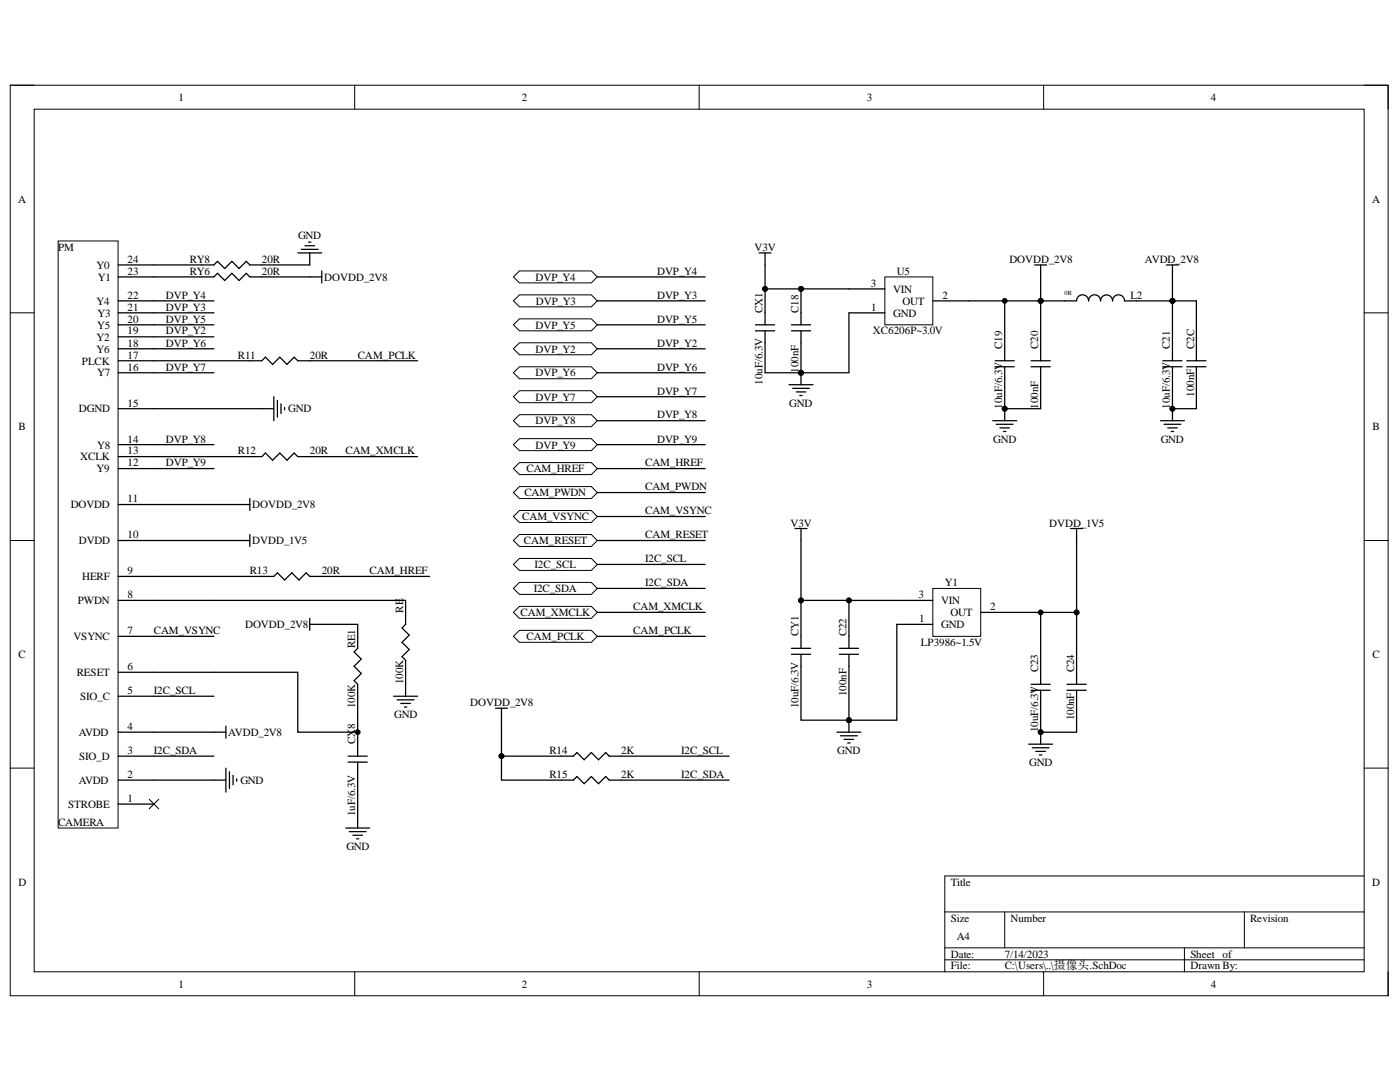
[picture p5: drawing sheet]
<svg xmlns="http://www.w3.org/2000/svg" width="279mm" height="216mm" viewBox="0 0 279 216" stroke-linecap="round" stroke-linejoin="round" font-family="sans-serif">
<path d="M2 17h275v181.7h-275z" fill="none" stroke="#000" stroke-width=".2"/>
<path d="M6.8 21.8h265.4v172.1h-265.4z" fill-rule="evenodd" fill="#fff"/>
<g fill="none" stroke="#000" stroke-width=".2">
<path d="M2 17h4.8M70.8 17v4.8M139.5 17v4.8M208.3 17v4.8M272.2 17h4.8v4.8M6.8 21.8h265.4v172.1h-265.4zM2 62.4h4.8M272.2 62.4h4.8M2 107.8h4.8M272.2 107.8h4.8M2 153.3h4.8M29.8 159.5l1.9 1.9"/>
<path d="M31.7 159.5l-1.9 1.9M272.2 153.3h4.8M272.2 174.8h-83.6v19.1M70.8 193.9v4.8M139.5 193.9v4.8M188.6 182h83.6M188.6 189.1h83.6M188.6 191.5h83.6M200.5 182v7.1M208.3 193.9v4.8M236.4 189.1v4.8M248.3 182v7.1"/>
<path d="M277 193.9v4.8"/>
</g>
<g fill="none" stroke="#000" stroke-width=".25">
<path d="M30.7 60h12M30.7 62.4h12M30.7 64.8h12M30.7 67.2h12M30.7 69.6h12M30.7 74.4h12M54.6 79.2v4.7M55.4 79.9v3.3M30.7 81.5h23.9M30.7 88.7h12M30.7 93.5h12M56.1 80.6v1.9"/>
<path d="M56.8 81.3v.5M30.7 100.7h7.2M30.7 107.8h16.8M30.7 127h12M30.7 138.9h12M30.7 146.1h14.4M30.7 150.9h12M45.1 144.9v2.4"/>
</g>
<path d="M11.6 48.1h12v117.1h-12z" fill-rule="evenodd" fill="#fff"/>
<g fill="none" stroke="#000" stroke-width=".2">
<path d="M11.6 48.1h12v117.1h-12z"/>
<circle cx="100.1" cy="150.9" r=".48"/>
</g>
<g fill="none" stroke="#000" stroke-width=".25">
<path d="M23.6 52.9h7.1M23.6 55.3h7.1M23.6 60h7.1M23.6 62.4h7.1M23.6 64.8h7.1M23.6 67.2h7.1M23.6 69.6h7.1M23.6 72h28.7l.7-.7 1.4 1.4 1.4-1.4 1.5 1.4 1.4-1.4 .7 .7h23.9M23.6 74.4h7.1M23.6 81.5h7.1M23.6 88.7h7.1M23.6 91.1h28.7l.7-.7 1.4 1.4 1.4-1.4 1.5 1.4 1.4-1.4 .7 .7h23.9"/>
<path d="M23.6 93.5h7.1M49.9 99.5v2.4M23.6 100.7h7.1M23.6 107.8h7.1M23.6 115h31l.8-.7 1.4 1.4 1.4-1.4 1.5 1.4 1.4-1.4 .7 .7h23.9M23.6 119.8h19.1M37.9 100.7h12M47.5 107.8h2.4M49.9 106.7v2.3M23.6 127h7.1M23.6 134.1h19.1M23.6 138.9h7.1"/>
<path d="M23.6 146.1h7.1M23.6 150.9h7.1M23.6 155.7h21.5M45.1 153.3v4.8M45.8 154v3.3M46.5 154.7v1.9M47.2 155.4v.5M98.9 141.3h2.4M100.1 141.3v9.6M145.5 150.9h-23.9l-.7-.7-1.5 1.4-1.4-1.4-1.4 1.4-1.5-1.4-.7 .7h-14.3v4.8h14.3l.7-.8 1.5 1.5 1.4-1.5 1.4 1.5 1.5-1.5 .7 .8h23.9M23.6 160.4h7.1"/>
</g>
<circle cx="100.1" cy="150.9" r=".48" fill="#000"/>
<path d="M176.6 55.3h9.6v9.5h-9.6z" fill-rule="evenodd" fill="#fff"/>
<g fill="none" stroke="#000" stroke-width=".2">
<path d="M176.6 55.3h9.6v9.5h-9.6z"/>
<circle cx="159.9" cy="74.4" r=".48"/>
<circle cx="200.5" cy="60" r=".48"/>
<circle cx="200.5" cy="81.6" r=".48"/>
</g>
<g fill="none" stroke="#000" stroke-width=".25">
<path d="M169.4 57.6h7.2M157.5 76.8h4.7M157.9 66h3.9M157.9 64.8h3.9M158.2 77.5h3.3M158.9 78.2h1.9M159.6 78.9h.5M159.9 62.4v2.4M159.9 66v2.4M159.9 74.4v2.4M169.4 62.4h7.2M186.2 60h7.1"/>
<path d="M198.6 73.2h3.8M198.6 72h3.8M200.5 73.2v8.4h7.2v-8.4M200.5 60v12M205.8 73.2h3.8M205.8 72h3.8M207.7 69.6v2.4M198.1 83.9h4.8M198.8 84.7h3.4M199.6 85.4h1.9M200.3 86.1h.4M200.5 81.6v2.3"/>
</g>
<g fill="#000">
<circle cx="159.9" cy="74.4" r=".48"/>
<circle cx="200.5" cy="60" r=".48"/>
<circle cx="200.5" cy="81.6" r=".48"/>
</g>
<path d="M186.2 117.4h9.5v9.6h-9.5z" fill-rule="evenodd" fill="#fff"/>
<g fill="none" stroke="#000" stroke-width=".2">
<path d="M186.2 117.4h9.5v9.6h-9.5z"/>
<circle cx="152.7" cy="57.6" r=".48"/>
<circle cx="159.9" cy="57.6" r=".48"/>
<circle cx="159.9" cy="74.4" r=".48"/>
<circle cx="207.7" cy="60" r=".48"/>
<circle cx="234" cy="60" r=".48"/>
<circle cx="234" cy="81.6" r=".48"/>
<circle cx="159.9" cy="119.8" r=".48"/>
<circle cx="169.4" cy="119.8" r=".48"/>
<circle cx="207.7" cy="122.2" r=".48"/>
<circle cx="214.9" cy="122.2" r=".48"/>
<circle cx="169.4" cy="143.7" r=".48"/>
<circle cx="207.7" cy="146.1" r=".48"/>
</g>
<g fill="none" stroke="#000" stroke-width=".25">
<path d="M151.5 50.5h2.4M152.7 50.5v7.1M159.9 57.6h-7.2v7.2M169.4 57.6h-9.5v4.8M206.5 52.9h2.4M207.7 52.9v16.7M232.8 52.9h2.4M234 52.9v2.4M150.8 66h3.8M150.8 64.8h3.8M152.7 66v8.4h7.2M169.4 62.4v12h-9.5v-6"/>
<path d="M193.3 60h21.6a1.2 1.2 0 0 1 1.1-1.2 1.2 1.2 0 0 1 1.2 1.2 1.2 1.2 0 0 1 1.2-1.2 1.2 1.2 0 0 1 1.2 1.2 1.2 1.2 0 0 1 1.2-1.2 1.2 1.2 0 0 1 1.2 1.2 1.2 1.2 0 0 1 1.2-1.2 1.2 1.2 0 0 1 1.2 1.2h2.4M232.1 73.2h3.8M232.1 72h3.8M234 60v12M234 73.2v2.4M231.6 83.9h4.8M232.3 84.7h3.4M233 85.4h1.9M233.8 86.1h.4M234 81.6v2.3M158.7 105.5h2.4M159.9 105.5v14.3"/>
<path d="M169.4 119.8h-9.5v9.6M186.2 119.8h-16.8v9.6M213.7 105.5h2.3M214.9 105.5v16.7h-19.2M157.9 130.6h3.9M157.9 129.4h3.9M159.9 130.6v13.1h9.5v2.4M167.5 130.6h3.8M167.5 129.4h3.8M186.2 124.6h-7.2v19.1h-9.6v-13.1M205.8 137.7h3.8M205.8 136.5h3.8"/>
<path d="M207.7 137.7v8.4h7.2v-8.4M207.7 122.2v14.3M212.9 137.7h3.9M212.9 136.5h3.9M214.9 122.2v14.3M167 146.1h4.8M167.7 146.8h3.4M168.5 147.5h1.9M169.2 148.2h.5M205.3 148.5h4.8M206 149.2h3.4M206.7 149.9h1.9"/>
<path d="M207.4 150.6h.5M207.7 146.1v2.4"/>
</g>
<g fill="#000">
<circle cx="152.7" cy="57.6" r=".48"/>
<circle cx="159.9" cy="57.6" r=".48"/>
<circle cx="159.9" cy="74.4" r=".48"/>
<circle cx="207.7" cy="60" r=".48"/>
<circle cx="234" cy="60" r=".48"/>
<circle cx="234" cy="81.6" r=".48"/>
<circle cx="159.9" cy="119.8" r=".48"/>
<circle cx="169.4" cy="119.8" r=".48"/>
<circle cx="207.7" cy="122.2" r=".48"/>
<circle cx="214.9" cy="122.2" r=".48"/>
<circle cx="169.4" cy="143.7" r=".48"/>
<circle cx="207.7" cy="146.1" r=".48"/>
</g>
<path d="M102.5 55.3l1.2-1.2h14.3l1.2 1.2-1.2 1.1h-14.3z" fill-rule="evenodd" fill="#fff"/>
<path d="M102.5 55.3l1.2-1.2h14.3l1.2 1.2-1.2 1.1h-14.3z" fill="none" stroke="#000" stroke-width=".2"/>
<path d="M102.5 60l1.2-1.2h14.3l1.2 1.2-1.2 1.2h-14.3z" fill-rule="evenodd" fill="#fff"/>
<path d="M102.5 60l1.2-1.2h14.3l1.2 1.2-1.2 1.2h-14.3z" fill="none" stroke="#000" stroke-width=".2"/>
<path d="M102.5 64.8l1.2-1.2h14.3l1.2 1.2-1.2 1.2h-14.3z" fill-rule="evenodd" fill="#fff"/>
<path d="M102.5 64.8l1.2-1.2h14.3l1.2 1.2-1.2 1.2h-14.3z" fill="none" stroke="#000" stroke-width=".2"/>
<path d="M102.5 69.6l1.2-1.2h14.3l1.2 1.2-1.2 1.2h-14.3z" fill-rule="evenodd" fill="#fff"/>
<path d="M102.5 69.6l1.2-1.2h14.3l1.2 1.2-1.2 1.2h-14.3z" fill="none" stroke="#000" stroke-width=".2"/>
<path d="M102.5 74.4l1.2-1.2h14.3l1.2 1.2-1.2 1.2h-14.3z" fill-rule="evenodd" fill="#fff"/>
<path d="M102.5 74.4l1.2-1.2h14.3l1.2 1.2-1.2 1.2h-14.3z" fill="none" stroke="#000" stroke-width=".2"/>
<path d="M102.5 79.2l1.2-1.2h14.3l1.2 1.2-1.2 1.2h-14.3z" fill-rule="evenodd" fill="#fff"/>
<path d="M102.5 79.2l1.2-1.2h14.3l1.2 1.2-1.2 1.2h-14.3z" fill="none" stroke="#000" stroke-width=".2"/>
<path d="M103.7 82.7h14.3l1.2 1.2-1.2 1.2h-14.3l-1.2-1.2z" fill-rule="evenodd" fill="#fff"/>
<path d="M103.7 82.7h14.3l1.2 1.2-1.2 1.2h-14.3l-1.2-1.2z" fill="none" stroke="#000" stroke-width=".2"/>
<path d="M102.5 88.7l1.2-1.2h14.3l1.2 1.2-1.2 1.2h-14.3z" fill-rule="evenodd" fill="#fff"/>
<path d="M102.5 88.7l1.2-1.2h14.3l1.2 1.2-1.2 1.2h-14.3z" fill="none" stroke="#000" stroke-width=".2"/>
<path d="M102.5 98.3l1.2-1.2h14.3l1.2 1.2-1.2 1.2h-14.3z" fill-rule="evenodd" fill="#fff"/>
<path d="M102.5 98.3l1.2-1.2h14.3l1.2 1.2-1.2 1.2h-14.3z" fill="none" stroke="#000" stroke-width=".2"/>
<path d="M102.5 103.1l1.2-1.2h14.3l1.2 1.2-1.2 1.2h-14.3z" fill-rule="evenodd" fill="#fff"/>
<path d="M102.5 103.1l1.2-1.2h14.3l1.2 1.2-1.2 1.2h-14.3z" fill="none" stroke="#000" stroke-width=".2"/>
<path d="M102.5 107.8l1.2-1.1h14.3l1.2 1.1-1.2 1.2h-14.3z" fill-rule="evenodd" fill="#fff"/>
<path d="M102.5 107.8l1.2-1.1h14.3l1.2 1.1-1.2 1.2h-14.3z" fill="none" stroke="#000" stroke-width=".2"/>
<path d="M102.5 112.6l1.2-1.2h14.3l1.2 1.2-1.2 1.2h-14.3z" fill-rule="evenodd" fill="#fff"/>
<path d="M102.5 112.6l1.2-1.2h14.3l1.2 1.2-1.2 1.2h-14.3z" fill="none" stroke="#000" stroke-width=".2"/>
<path d="M102.5 117.4l1.2-1.2h14.3l1.2 1.2-1.2 1.2h-14.3z" fill-rule="evenodd" fill="#fff"/>
<path d="M102.5 117.4l1.2-1.2h14.3l1.2 1.2-1.2 1.2h-14.3z" fill="none" stroke="#000" stroke-width=".2"/>
<path d="M102.5 93.5l1.2-1.2h14.3l1.2 1.2-1.2 1.2h-14.3z" fill-rule="evenodd" fill="#fff"/>
<g fill="none" stroke="#000" stroke-width=".2">
<path d="M102.5 93.5l1.2-1.2h14.3l1.2 1.2-1.2 1.2h-14.3z"/>
<circle cx="234" cy="60" r=".48"/>
<circle cx="234" cy="81.6" r=".48"/>
</g>
<g fill="none" stroke="#000" stroke-width=".25">
<path d="M119.2 55.3h21.5M234 55.3v4.7M119.2 60h21.5M119.2 64.8h21.5M119.2 69.6h21.5M119.2 74.4h21.5M119.2 79.2h21.5M226.8 60h7.2M234 60h4.8v12M236.9 73.2h3.8M236.9 72h3.8M238.8 73.2v8.4h-4.8v-6"/>
<path d="M119.2 83.9h21.5M119.2 88.7h21.5M119.2 93.5h21.5M119.2 98.3h21.5M119.2 103.1h21.5M119.2 107.8h21.5M119.2 112.6h21.5M119.2 117.4h21.5"/>
</g>
<g fill="#000">
<circle cx="234" cy="60" r=".48"/>
<circle cx="234" cy="81.6" r=".48"/>
</g>
<path d="M102.5 122.2l1.2-1.2h14.3l1.2 1.2-1.2 1.2h-14.3z" fill-rule="evenodd" fill="#fff"/>
<path d="M102.5 122.2l1.2-1.2h14.3l1.2 1.2-1.2 1.2h-14.3z" fill="none" stroke="#000" stroke-width=".2"/>
<path d="M119.2 122.2h21.5" fill="none" stroke="#000" stroke-width=".25"/>
<path d="M102.5 127l1.2-1.2h14.3l1.2 1.2-1.2 1.2h-14.3z" fill-rule="evenodd" fill="#fff"/>
<g fill="none" stroke="#000" stroke-width=".2">
<path d="M102.5 127l1.2-1.2h14.3l1.2 1.2-1.2 1.2h-14.3z"/>
<circle cx="71.4" cy="146.1" r=".48"/>
</g>
<g fill="none" stroke="#000" stroke-width=".25">
<path d="M30.7 55.3h12l.7-.8 1.4 1.5 1.5-1.5 1.4 1.5 1.4-1.5 .8 .8h14.3M59.4 50.5h4.8M60.1 49.8h3.4M60.9 49h1.9M61.6 48.3h.5M61.8 50.5v2.4h-11.9l-.8-.8-1.4 1.5-1.4-1.5-1.5 1.5-1.4-1.5-.7 .8h-12M64.2 54.1v2.3M42.7 119.8h38.2v4.8l-.7 .7 1.5 1.4-1.5 1.5 1.5 1.4-1.5 1.4 .7 .8v7.1M42.7 134.1h16.7v12h12M61.8 124.6h9.6v4.8l-.7 .7 1.4 1.4-1.4 1.4 1.4 1.5-1.4 1.4 .7 .7v14.4M61.8 123.4v2.4M78.6 138.9h4.7"/>
<path d="M79.3 139.6h3.3M119.2 127h21.5M69.5 152.1h3.8M69.5 150.9h3.8M71.4 152.1v13.1M80 140.4h1.9M80.7 141.1h.5M69 165.2h4.8M69.7 165.9h3.4M70.4 166.7h1.9M71.1 167.4h.5"/>
</g>
<circle cx="71.4" cy="146.1" r=".48" fill="#000"/>
<g font-size="2.2">
<text x="35.6" y="20.1">1</text>
<text x="104.1" y="20.1">2</text>
<text x="173" y="20.1">3</text>
<text x="241.6" y="20.1">4</text>
<text x="3.6" y="40.4">A</text>
<text x="273.9" y="40.4">A</text>
<text x="59.5" y="47.6">GND</text>
<text x="11.6" y="50.1">PM</text>
<text x="19.3" y="53.6">Y0</text>
<text x="25.5" y="52.4">24</text>
<text x="37.9" y="52.4">RY8</text>
<text x="52.3" y="52.4">20R</text>
<text x="150.6" y="50.1">V3V</text>
<text x="201.4" y="52.4">DOVDD_2V8</text>
<text x="228.5" y="52.4">AVDD_2V8</text>
<text x="19.5" y="56">Y1</text>
<text x="25.5" y="54.8">23</text>
<text x="25.5" y="59.6">22</text>
<text x="33.1" y="59.6">DVP_Y4</text>
<text x="37.9" y="54.8">RY6</text>
<text x="52.3" y="54.8">20R</text>
<text x="64.7" y="56">DOVDD_2V8</text>
<text x="106.9" y="56">DVP_Y4</text>
<text x="131.1" y="54.8">DVP_Y4</text>
<text x="131.1" y="59.6">DVP_Y3</text>
<text x="173.8" y="57.2">3</text>
<text x="178.3" y="58.4">VIN</text>
<text x="179" y="54.8">U5</text>
<text x="188.1" y="59.6">2</text>
<text x="225.6" y="59.6">L2</text>
<text x="19.3" y="60.8">Y4</text>
<text x="19.4" y="65.6">Y5</text>
<text x="19.5" y="63.2">Y3</text>
<text x="25.5" y="62">21</text>
<text x="25.5" y="64.4">20</text>
<text x="33.1" y="64.4">DVP_Y5</text>
<text x="33.1" y="62">DVP_Y3</text>
<text x="106.9" y="65.6">DVP_Y5</text>
<text x="106.9" y="60.8">DVP_Y3</text>
<text x="131.1" y="64.4">DVP_Y5</text>
<text x="152.2" y="62.4" transform="rotate(-90 152.2 62.4)">CX1</text>
<text x="159.4" y="62.4" transform="rotate(-90 159.4 62.4)">C18</text>
<text x="173.9" y="62">1</text>
<text x="178.3" y="63.2">GND</text>
<text x="180.1" y="60.8">OUT</text>
<text x="19.3" y="68">Y2</text>
<text x="19.3" y="70.4">Y6</text>
<text x="25.5" y="66.7">19</text>
<text x="25.5" y="69.2">18</text>
<text x="25.5" y="71.6">17</text>
<text x="33.1" y="66.7">DVP_Y2</text>
<text x="33.1" y="69.2">DVP_Y6</text>
<text x="47.5" y="71.6">R11</text>
<text x="61.8" y="71.6">20R</text>
<text x="71.4" y="71.6">CAM_PCLK</text>
<text x="106.9" y="70.4">DVP_Y2</text>
<text x="131.1" y="69.2">DVP_Y2</text>
<text x="174.2" y="66.7">XC6206P~3.0V</text>
<text x="200" y="69.6" transform="rotate(-90 200 69.6)">C19</text>
<text x="207.2" y="69.6" transform="rotate(-90 207.2 69.6)">C20</text>
<text x="233.5" y="69.6" transform="rotate(-90 233.5 69.6)">C21</text>
<text x="238.3" y="69.6" transform="rotate(-90 238.3 69.6)">C2C</text>
<text x="16.3" y="72.7">PLCK</text>
<text x="19.4" y="75.1">Y7</text>
<text x="25.5" y="73.9">16</text>
<text x="33.1" y="73.9">DVP_Y7</text>
<text x="106.9" y="75.1">DVP_Y6</text>
<text x="131.1" y="73.9">DVP_Y6</text>
<text x="152.2" y="76.8" transform="rotate(-90 152.2 76.8)">10uF/6.3V</text>
<text x="159.4" y="74.4" transform="rotate(-90 159.4 74.4)">100nF</text>
<text x="15.7" y="82.3">DGND</text>
<text x="25.5" y="81.1">15</text>
<text x="57.5" y="82.3">GND</text>
<text x="106.9" y="79.9">DVP_Y7</text>
<text x="131.1" y="78.8">DVP_Y7</text>
<text x="131.1" y="83.5">DVP_Y8</text>
<text x="157.5" y="81.1">GND</text>
<text x="200" y="81.5" transform="rotate(-90 200 81.5)">10uF/6.3V</text>
<text x="207.2" y="81.5" transform="rotate(-90 207.2 81.5)">100nF</text>
<text x="233.5" y="81.5" transform="rotate(-90 233.5 81.5)">10uF/6.3V</text>
<text x="238.3" y="79.2" transform="rotate(-90 238.3 79.2)">100nF</text>
<text x="3.7" y="85.9">B</text>
<text x="19.4" y="89.5">Y8</text>
<text x="25.5" y="88.3">14</text>
<text x="33.1" y="88.3">DVP_Y8</text>
<text x="106.9" y="84.7">DVP_Y8</text>
<text x="106.9" y="89.5">DVP_Y9</text>
<text x="131.1" y="88.3">DVP_Y9</text>
<text x="198.2" y="88.3">GND</text>
<text x="231.6" y="88.3">GND</text>
<text x="273.9" y="85.9">B</text>
<text x="16" y="91.9">XCLK</text>
<text x="19.3" y="94.2">Y9</text>
<text x="25.5" y="90.7">13</text>
<text x="25.5" y="93">12</text>
<text x="33.1" y="93">DVP_Y9</text>
<text x="47.5" y="90.7">R12</text>
<text x="61.8" y="90.7">20R</text>
<text x="68.9" y="90.7">CAM_XMCLK</text>
<text x="105.1" y="94.2">CAM_HREF</text>
<text x="128.8" y="93">CAM_HREF</text>
<text x="14.1" y="101.4">DOVDD</text>
<text x="25.5" y="100.2">11</text>
<text x="50.3" y="101.4">DOVDD_2V8</text>
<text x="104.7" y="99.1">CAM_PWDN</text>
<text x="128.8" y="97.9">CAM_PWDN</text>
<text x="25.5" y="107.4">10</text>
<text x="104.2" y="103.8">CAM_VSYNC</text>
<text x="128.8" y="102.6">CAM_VSYNC</text>
<text x="128.8" y="107.4">CAM_RESET</text>
<text x="157.8" y="105.1">V3V</text>
<text x="209.4" y="105.1">DVDD_1V5</text>
<text x="15.7" y="108.6">DVDD</text>
<text x="50.3" y="108.6">DVDD_1V5</text>
<text x="104.6" y="108.6">CAM_RESET</text>
<text x="106.7" y="113.4">I2C_SCL</text>
<text x="128.8" y="112.2">I2C_SCL</text>
<text x="16.4" y="115.8">HERF</text>
<text x="25.5" y="114.6">9</text>
<text x="25.5" y="119.4">8</text>
<text x="49.8" y="114.6">R13</text>
<text x="64.2" y="114.6">20R</text>
<text x="73.8" y="114.6">CAM_HREF</text>
<text x="106.5" y="118.2">I2C_SDA</text>
<text x="128.8" y="117">I2C_SDA</text>
<text x="183.3" y="119.4">3</text>
<text x="188.6" y="117">Y1</text>
<text x="15.6" y="120.5">PWDN</text>
<text x="48.9" y="125.4">DOVDD_2V8</text>
<text x="80.5" y="122.2" transform="rotate(-90 80.5 122.2)">RE</text>
<text x="103.9" y="123">CAM_XMCLK</text>
<text x="126.4" y="121.7">CAM_XMCLK</text>
<text x="183.4" y="124.2">1</text>
<text x="187.8" y="120.5">VIN</text>
<text x="187.8" y="125.4">GND</text>
<text x="189.7" y="123">OUT</text>
<text x="197.6" y="121.7">2</text>
<text x="3.7" y="131.4">C</text>
<text x="14.6" y="127.7">VSYNC</text>
<text x="25.5" y="126.5">7</text>
<text x="30.7" y="126.5">CAM_VSYNC</text>
<text x="70.9" y="129.3" transform="rotate(-90 70.9 129.3)">RE1</text>
<text x="105.1" y="127.7">CAM_PCLK</text>
<text x="126.4" y="126.5">CAM_PCLK</text>
<text x="159.4" y="127" transform="rotate(-90 159.4 127)">CY1</text>
<text x="168.9" y="127" transform="rotate(-90 168.9 127)">C22</text>
<text x="183.8" y="128.9">LP3986~1.5V</text>
<text x="273.9" y="131.4">C</text>
<text x="15.3" y="134.9">RESET</text>
<text x="25.5" y="133.7">6</text>
<text x="80.5" y="136.5" transform="rotate(-90 80.5 136.5)">100K</text>
<text x="207.2" y="134.2" transform="rotate(-90 207.2 134.2)">C23</text>
<text x="214.4" y="134.2" transform="rotate(-90 214.4 134.2)">C24</text>
<text x="16" y="139.7">SIO_C</text>
<text x="25.5" y="138.5">5</text>
<text x="30.7" y="138.5">I2C_SCL</text>
<text x="70.9" y="141.3" transform="rotate(-90 70.9 141.3)">100K</text>
<text x="78.7" y="143.3">GND</text>
<text x="93.8" y="140.9">DOVDD_2V8</text>
<text x="159.4" y="141.3" transform="rotate(-90 159.4 141.3)">10uF/6.3V</text>
<text x="168.9" y="138.9" transform="rotate(-90 168.9 138.9)">100nF</text>
<text x="214.4" y="143.7" transform="rotate(-90 214.4 143.7)">100nF</text>
<text x="15.7" y="146.8">AVDD</text>
<text x="25.5" y="145.7">4</text>
<text x="45.5" y="146.8">AVDD_2V8</text>
<text x="70.9" y="148.4" transform="rotate(-90 70.9 148.4)">CX8</text>
<text x="207.2" y="146.1" transform="rotate(-90 207.2 146.1)">10uF/6.3V</text>
<text x="15.8" y="151.7">SIO_D</text>
<text x="25.5" y="150.5">3</text>
<text x="25.5" y="155.2">2</text>
<text x="30.7" y="150.5">I2C_SDA</text>
<text x="109.6" y="150.5">R14</text>
<text x="109.6" y="155.2">R15</text>
<text x="123.9" y="150.5">2K</text>
<text x="123.9" y="155.2">2K</text>
<text x="136" y="150.5">I2C_SCL</text>
<text x="136" y="155.2">I2C_SDA</text>
<text x="167.1" y="150.5">GND</text>
<text x="205.4" y="152.8">GND</text>
<text x="13.6" y="161.2">STROBE</text>
<text x="15.7" y="156.4">AVDD</text>
<text x="25.5" y="160">1</text>
<text x="48" y="156.4">GND</text>
<text x="11.6" y="164.8">CAMERA</text>
<text x="70.9" y="162.8" transform="rotate(-90 70.9 162.8)">1uF/6.3V</text>
<text x="69.1" y="169.6">GND</text>
<text x="3.7" y="176.8">D</text>
<text x="189.8" y="176.8">Title</text>
<text x="273.9" y="176.8">D</text>
<text x="189.8" y="183.9">Size</text>
<text x="201.7" y="183.9">Number</text>
<text x="249.5" y="183.9">Revision</text>
<text x="189.8" y="191.1">Date:</text>
<text x="190.9" y="187.5">A4</text>
<text x="200.5" y="191.1">7/14/2023</text>
<text x="237.6" y="191.1">Sheet of</text>
<text x="35.6" y="197.1">1</text>
<text x="104.1" y="197.1">2</text>
<text x="173" y="197.1">3</text>
<text x="189.8" y="193.4">File:</text>
<text x="200.5" y="193.4">C:\Users\..\摄像头.SchDoc</text>
<text x="237.6" y="193.4">Drawn By:</text>
<text x="241.6" y="197.1">4</text>
</g>
<text font-size="1.3" x="212.4" y="58.8">0R</text>
</svg>
